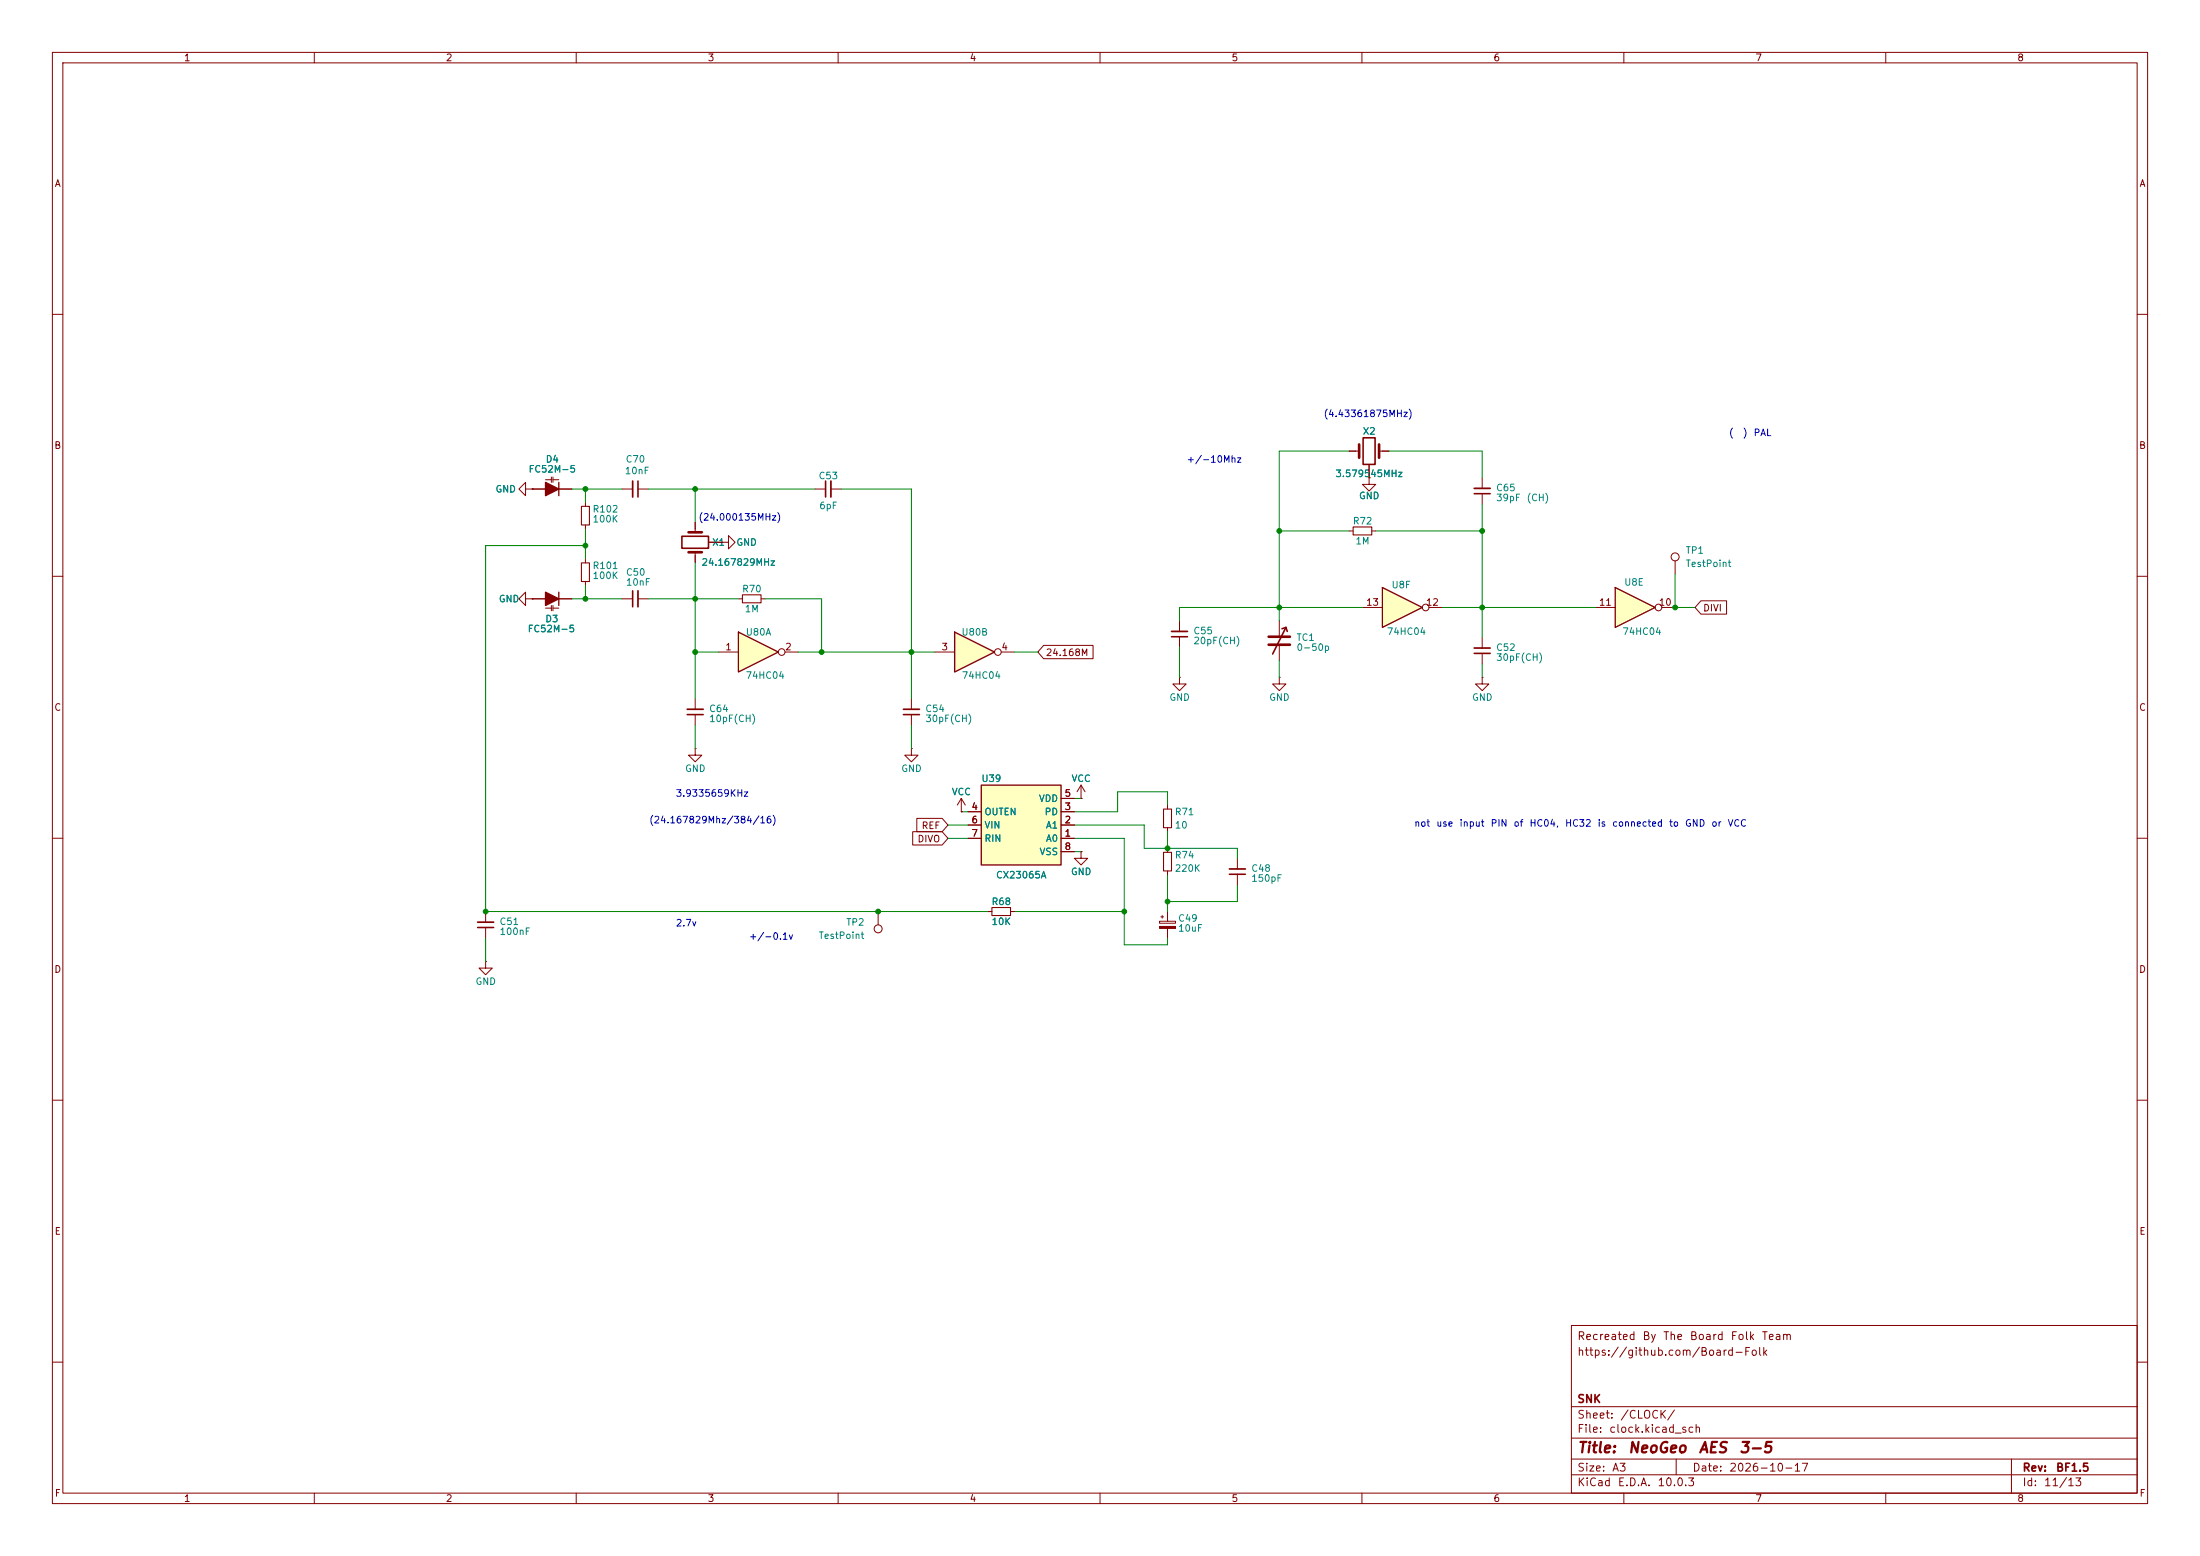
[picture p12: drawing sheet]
<svg xmlns="http://www.w3.org/2000/svg" width="420mm" height="297mm" viewBox="0 0 420 297" stroke-linecap="round" stroke-linejoin="round" font-family="sans-serif">
<g fill="none" stroke="#840000" stroke-width=".19">
<path d="M10 10h400v277h-400zM12 12h396v273h-396zM60 10v2M110 10v2M160 10v2M210 10v2M260 10v2M310 10v2M360 10v2M10 60h2M408 60h2M118.7 93.3h2.1"/>
<path d="M121.8 93.3h2M10 110h2M408 110h2M132.7 133.4v2M132.7 136.4v2M174 133.4v2M174 136.4v2M10 160h2M132.7 142.9v1.2h1.3l-1.3 1.3-1.3-1.3h1.3M132.7 142.9h.1M174 142.9v1.2h1.3l-1.3 1.3-1.3-1.3h1.3M174 142.9h.1"/>
<path d="M183.5 154.9h.1M183.5 152.4l-.7 1.3M183.5 152.4l.8 1.3M183.5 152.4v2.5M408 160h2M92.7 174v2M92.7 177v2.1M221.4 175.8h3v.4h-3zM221.6 175h.5M221.9 174.8v.5M222.9 161.9v.8M222.9 166.2v.8"/>
<path d="M222.9 174v1.8M222.9 177.2v1.9M92.7 183.5v1.3h1.3l-1.3 1.3-1.3-1.3h1.3M92.7 183.5h.1M10 210h2M408 210h2M300 253h108v32h-108zM10 260h2M300 278.5h108M300 274.5h108M300 268.5h108M320 278.5v3"/>
<path d="M384 278.5v6.5M408 260h2M60 285v2M110 285v2M160 285v2M210 285v2M260 285v2M300 281.5h108M310 285v2M360 285v2"/>
</g>
<path d="M222.1 162.7h1.5v3.5h-1.5z" fill="none" stroke="#840000" stroke-width=".2"/>
<path d="M121.8 91.8v3.1M131.2 136.4h3M172.5 136.4h3M91.2 177h3" fill="none" stroke="#840000" stroke-width=".3"/>
<path d="M120.8 91.8v3.1M131.2 135.4h3M172.5 135.4h3M91.2 176h3" fill="none" stroke="#840000" stroke-width=".33"/>
<path d="M221.4 176.8h3v.4h-3z" fill="#840000" stroke="#840000" stroke-width=".19"/>
<path d="M308.4 112.1l7.6 3.9-7.6 3.8z" fill="#ffffc2"/>
<path d="M308.4 112.1l7.6 3.9-7.6 3.8z" fill="none" stroke="#840000" stroke-width=".25"/>
<g fill="none" stroke="#840000" stroke-width=".19">
<path d="M304.5 116h3.9M317.2 116h2.6M319.8 107.1v2.5"/>
<circle cx="316.6" cy="116" r=".63"/>
<circle cx="319.8" cy="106.3" r=".76"/>
</g>
<path d="M263.9 112.1l7.6 3.9-7.6 3.8z" fill="#ffffc2"/>
<path d="M263.9 112.1l7.6 3.9-7.6 3.8z" fill="none" stroke="#840000" stroke-width=".25"/>
<g fill="none" stroke="#840000" stroke-width=".19">
<path d="M257.6 86.1h1.9M261.4 91.2v1.3h1.2l-1.2 1.2-1.3-1.2h1.3M261.4 91.2h.1M261.4 88.6v2.6M263.3 86.1h1.9M283 91.2v2M283 94.2v2.1M257.6 101.3h.7M260.1 116h3.8M261.9 101.3h.7M272.8 116h2.5M283 129.3v1.3h1.2l-1.2 1.2-1.3-1.2h1.3"/>
<path d="M283 129.3h.1M283 121.7v2M283 124.7v2"/>
<circle cx="272.2" cy="116" r=".63"/>
</g>
<path d="M260.2 83.6h2.3v5h-2.3zM281.4 94.2h3.1M281.4 124.7h3.1" fill="none" stroke="#840000" stroke-width=".3"/>
<path d="M281.4 93.2h3.1M281.4 123.7h3.1" fill="none" stroke="#840000" stroke-width=".33"/>
<path d="M258.3 100.6h3.6v1.5h-3.6z" fill="none" stroke="#840000" stroke-width=".2"/>
<path d="M259.5 84.8v2.6M263.3 84.8v2.6" fill="none" stroke="#840000" stroke-width=".51"/>
<path d="M182.2 120.7l7.7 3.8-7.7 3.8z" fill="#ffffc2"/>
<path d="M182.2 120.7l7.7 3.8-7.7 3.8z" fill="none" stroke="#840000" stroke-width=".25"/>
<g fill="none" stroke="#840000" stroke-width=".19">
<path d="M178.4 124.5h3.8M191.1 124.5h2.6M188.6 174h.8M192.9 174h.8"/>
<circle cx="190.5" cy="124.5" r=".63"/>
</g>
<path d="M189.4 173.2h3.5v1.6h-3.5z" fill="none" stroke="#840000" stroke-width=".2"/>
<path d="M187.3 149.9h15.3v15.2h-15.3z" fill="#ffffc2"/>
<path d="M106.7 92.1v2.5M106.7 113v2.6M187.3 149.9h15.3v15.2h-15.3z" fill="none" stroke="#840000" stroke-width=".25"/>
<g fill="none" stroke="#840000" stroke-width=".19">
<path d="M100.3 93.3v-1.2l-1.2 1.2 1.2 1.3v-1.3h1.3M101.6 93.3h.1M101.6 93.3h7.6M104.1 91.6h1.2M105.3 91.1v1M105.6 91.1v1M105.6 91.6h1.1M111.8 95.9v.7M132.7 99.7v1.9M155.6 93.3h2M158.6 93.3h2.1M100.3 114.3v1.3l-1.2-1.3 1.2-1.3v1.3h1.3"/>
<path d="M101.6 114.3h.1M101.6 114.3h7.6M104.1 116.1h1.2M105.3 115.6v1M105.6 116.1h1.1M105.6 115.6v1M111.8 100.2v.8M111.8 106.7v.7M111.8 111v.8M132.7 105.4v1.9M135.3 103.5h2.5M137.8 103.5h1.3v-1.3l1.2 1.3-1.2 1.3v-1.3"/>
<path d="M137.8 103.5h.1M225.2 118.5v2M244.2 118.5v3M225.2 121.5v2.1M244.2 129.3v1.3h1.3l-1.3 1.2-1.2-1.2h1.2M244.2 129.3h.1M244.2 123.1v3M184.8 157.5h2.5M184.8 154.9h2.5M202.6 157.5h2.5M202.6 154.9h2.5M202.6 152.4h2.5"/>
<path d="M206.4 152.4h.1M206.4 149.9l-.8 1.2M206.4 149.9l.7 1.2M206.4 149.9v2.5M167.6 174v2.5M184.8 160h2.5M202.6 160h2.5M202.6 162.6h2.5M206.4 162.6v1.2h1.2l-1.2 1.3-1.3-1.3h1.3M206.4 162.6h.1"/>
<circle cx="167.6" cy="177.3" r=".76"/>
</g>
<g fill="#840000" stroke="#840000" stroke-width=".25">
<path d="M104.1 113l2.6 1.3-2.6 1.3z"/>
<path d="M104.1 92.1l2.6 1.2-2.6 1.3z"/>
</g>
<path d="M111 96.6h1.5v3.6h-1.5zM111 107.4h1.5v3.6h-1.5z" fill="none" stroke="#840000" stroke-width=".2"/>
<path d="M157.6 91.8v3.1M130.2 102.4h5.1v2.2h-5.1zM245.5 119.8l-2.5 5M245.5 119.8l-.8 .2M245.5 119.8l.2 .7M223.6 121.5h3.1" fill="none" stroke="#840000" stroke-width=".3"/>
<path d="M158.6 91.8v3.1M223.6 120.5h3.1" fill="none" stroke="#840000" stroke-width=".33"/>
<path d="M131.4 105.4h2.6M131.4 101.6h2.6M242.2 121.5h4.1M242.2 123.1h4.1" fill="none" stroke="#840000" stroke-width=".51"/>
<path d="M141 120.7l7.6 3.8-7.6 3.8z" fill="#ffffc2"/>
<path d="M141 120.7l7.6 3.8-7.6 3.8z" fill="none" stroke="#840000" stroke-width=".25"/>
<g fill="none" stroke="#840000" stroke-width=".19">
<path d="M101.6 93.3h.1M101.6 93.3h2.5M106.7 93.3h2.5M132.7 99.7v1.3M257.6 86.1h1.2M261.4 91.2h.1M261.4 88.6v2.6M263.9 86.1h1.3M101.6 114.3h.1M101.6 114.3h2.5M106.7 114.3h2.5M118.7 114.3h2.1"/>
<path d="M121.8 114.3h2M132.7 106v1.3M135.3 103.5h2.5M137.8 103.5h.1M141 114.3h.7M145.3 114.3h.7M324.7 114.7h4.9v2.5h-4.9l-1.1-1.2zM137.2 124.5h3.8M149.9 124.5h2.5M199.2 123.2h9.5v2.5h-9.5l-1.1-1.2zM225.2 129.3v1.3h1.2l-1.2 1.2-1.3-1.2h1.3M225.2 129.3h.1"/>
<path d="M174.2 158.7h5.7l1.1 1.3-1.1 1.3h-5.7zM175 156.2h4.9l1.1 1.3-1.1 1.3h-4.9zM183.5 154.9h.1M184.8 157.5h2.5M184.8 154.9h2.5M202.6 157.5h2.5M202.6 154.9h2.5M202.6 152.4h2.5M206.4 152.4h.1M222.9 153.7v.7M222.9 158v.8M184.8 160h2.5"/>
<path d="M188.6 174h.8M192.9 174h.8M202.6 160h2.5M202.6 162.6h2.5M206.4 162.6h.1M236.2 163.8v2.1M236.2 166.9v2"/>
<circle cx="149.2" cy="124.5" r=".63"/>
</g>
<path d="M141.7 113.5h3.6v1.6h-3.6zM222.1 154.4h1.5v3.6h-1.5z" fill="none" stroke="#840000" stroke-width=".2"/>
<path d="M120.8 112.8v3M234.7 166.9h3" fill="none" stroke="#840000" stroke-width=".3"/>
<path d="M121.8 112.8v3M234.7 165.9h3" fill="none" stroke="#840000" stroke-width=".33"/>
<g fill="none" stroke="#008400" stroke-width=".19">
<path d="M109.2 93.3h9.5M111.8 93.3v2.6M123.8 93.3h31.8M132.7 93.3v6.4M160.7 93.3h13.3v40.1M257.6 86.1h-13.4v32.4M265.2 86.1h17.8v5.1M283 96.3v25.4M109.2 114.3h9.5M111.8 104.1h-19.1v69.9h95.9M111.8 101v5.7M111.8 111.8v2.5"/>
<path d="M123.8 114.3h17.2M132.7 107.3v26.1M146 114.3h10.8v10.2M244.2 101.3h13.4M260.1 116h-34.9v2.5M262.6 101.3h20.4M275.3 116h29.2M319.8 109.6v6.4h3.8M132.7 138.4v4.5M132.7 124.5h4.5M152.4 124.5h26M174 138.4v4.5"/>
<path d="M193.7 124.5h4.4M225.2 123.6v5.7M244.2 126.1v3.2M283 126.7v2.6M181 157.5h3.8M183.5 154.9h1.3M205.1 157.5h13.3v4.4h17.8v1.9M205.1 152.4h1.3M222.9 153.7v-2.6h-9.5v3.8h-8.3M222.9 158.8v3.1M92.7 179.1v4.4M181 160h3.8"/>
<path d="M193.7 174h20.9M205.1 160h9.5v20.3h8.3v-1.2M205.1 162.6h1.3M222.9 167v7M236.2 168.9v3.2h-13.3"/>
</g>
<g fill="#008400" stroke="#008400" stroke-width=".19">
<circle cx="214.6" cy="174" r=".46"/>
<circle cx="156.8" cy="124.5" r=".46"/>
<circle cx="174" cy="124.5" r=".46"/>
<circle cx="167.6" cy="174" r=".46"/>
<circle cx="222.9" cy="172.1" r=".46"/>
<circle cx="244.2" cy="116" r=".46"/>
<circle cx="244.2" cy="101.3" r=".46"/>
<circle cx="222.9" cy="161.9" r=".46"/>
<circle cx="132.7" cy="93.3" r=".46"/>
<circle cx="132.7" cy="114.3" r=".46"/>
<circle cx="111.8" cy="93.3" r=".46"/>
<circle cx="111.8" cy="104.1" r=".46"/>
<circle cx="111.8" cy="114.3" r=".46"/>
<circle cx="283" cy="101.3" r=".46"/>
<circle cx="283" cy="116" r=".46"/>
<circle cx="319.8" cy="116" r=".46"/>
<circle cx="132.7" cy="124.5" r=".46"/>
<circle cx="92.7" cy="174" r=".46"/>
</g>
<g font-size="2" fill="#840000">
<text x="301" y="277.8">Title:</text>
<text x="310.7" y="277.8">NeoGeo</text>
<text x="324.1" y="277.8">AES</text>
<text x="331.9" y="277.8">3-5</text>
</g>
<g font-size="1.5" fill="#840000">
<text x="301" y="256.1">Recreated</text>
<text x="313.4" y="256.1">By</text>
<text x="317.4" y="256.1">The</text>
<text x="322.5" y="256.1">Board</text>
<text x="330.3" y="256.1">Folk</text>
<text x="336.2" y="256.1">Team</text>
<text x="301" y="259.1">https://github.com/Board-Folk</text>
<text x="301" y="268.1">SNK</text>
<text x="301" y="273.8">File:</text>
<text x="301" y="271.1">Sheet:</text>
<text x="307.1" y="273.8">clock.kicad_sch</text>
<text x="309.2" y="271.1">/CLOCK/</text>
<text x="301" y="281.2">Size:</text>
<text x="307.6" y="281.2">A3</text>
<text x="323" y="281.2">Date:</text>
<text x="330" y="281.2">2026-10-17</text>
<text x="386" y="281.2">Rev:</text>
<text x="392.4" y="281.2">BF1.5</text>
<text x="301" y="284">KiCad</text>
<text x="308.7" y="284">E.D.A.</text>
<text x="316.3" y="284">10.0.3</text>
<text x="386" y="284">Id:</text>
<text x="390.1" y="284">11/13</text>
</g>
<g font-size="1.3" fill="#840000">
<text x="35" y="12">1</text>
<text x="85" y="12">2</text>
<text x="135" y="12">3</text>
<text x="185" y="12">4</text>
<text x="235" y="12">5</text>
<text x="285" y="12">6</text>
<text x="335" y="12">7</text>
<text x="385" y="12">8</text>
<text x="10.3" y="36">A</text>
<text x="408.3" y="36">A</text>
<text x="10.3" y="86">B</text>
<text x="408.2" y="86">B</text>
<text x="260.7" y="115.9">13</text>
<text x="272.1" y="115.9">12</text>
<text x="305.1" y="115.9">11</text>
<text x="316.6" y="115.9">10</text>
<text x="325" y="117">DIVI</text>
<text x="138.4" y="124.4">1</text>
<text x="149.8" y="124.4">2</text>
<text x="179.6" y="124.4">3</text>
<text x="191.1" y="124.4">4</text>
<text x="199.5" y="125.5">24.168M</text>
<text x="10.3" y="136">C</text>
<text x="408.2" y="136">C</text>
<text x="185.3" y="154.9">4</text>
<text x="203.1" y="154.9">3</text>
<text x="203.1" y="152.4">5</text>
<text x="175" y="161.1">DIVO</text>
<text x="175.8" y="158.5">REF</text>
<text x="185.3" y="157.5">6</text>
<text x="185.3" y="160">7</text>
<text x="203.1" y="160">1</text>
<text x="203.1" y="157.5">2</text>
<text x="203.1" y="162.5">8</text>
<text x="10.3" y="186">D</text>
<text x="408.2" y="186">D</text>
<text x="10.3" y="236">E</text>
<text x="408.3" y="236">E</text>
<text x="10.3" y="286">F</text>
<text x="35" y="287">1</text>
<text x="85" y="287">2</text>
<text x="135" y="287">3</text>
<text x="185" y="287">4</text>
<text x="235" y="287">5</text>
<text x="285" y="287">6</text>
<text x="335" y="287">7</text>
<text x="385" y="287">8</text>
<text x="408.3" y="286">F</text>
</g>
<g font-size="1.3" fill="#0000c2">
<text x="252.6" y="79.9">(4.43361875MHz)</text>
<text x="329.9" y="83.5">(</text>
<text x="332.6" y="83.5">)</text>
<text x="334.7" y="83.5">PAL</text>
<text x="226.4" y="88.6">+/-10Mhz</text>
<text x="133.2" y="99.7">(24.000135MHz)</text>
<text x="128.9" y="152.4">3.9335659KHz</text>
<text x="123.8" y="157.5">(24.167829Mhz/384/16)</text>
<text x="269.9" y="158.1">not</text>
<text x="274.1" y="158.1">use</text>
<text x="278.5" y="158.1">input</text>
<text x="284.5" y="158.1">PIN</text>
<text x="288.8" y="158.1">of</text>
<text x="291.9" y="158.1">HC04,</text>
<text x="298.7" y="158.1">HC32</text>
<text x="304.9" y="158.1">is</text>
<text x="307.7" y="158.1">connected</text>
<text x="318.5" y="158.1">to</text>
<text x="321.6" y="158.1">GND</text>
<text x="326.6" y="158.1">or</text>
<text x="329.7" y="158.1">VCC</text>
<text x="128.9" y="177.1">2.7v</text>
<text x="142.9" y="179.7">+/-0.1v</text>
</g>
<g font-size="1.3" fill="#008484">
<text x="260.1" y="83.3">X2</text>
<text x="104.1" y="88.6">D4</text>
<text x="119.3" y="88.6">C70</text>
<text x="94.5" y="94.3">GND</text>
<text x="100.8" y="90.5">FC52M-5</text>
<text x="119.2" y="90.8">10nF</text>
<text x="156.2" y="91.8">C53</text>
<text x="254.8" y="91.4">3.579545MHz</text>
<text x="259.3" y="95.6">GND</text>
<text x="285.5" y="96">39pF</text>
<text x="285.5" y="94.1">C65</text>
<text x="291.3" y="96">(CH)</text>
<text x="113" y="98.1">R102</text>
<text x="113" y="100">100K</text>
<text x="156.3" y="97.5">6pF</text>
<text x="258.1" y="100.4">R72</text>
<text x="135.8" y="104.5">X1</text>
<text x="140.5" y="104.5">GND</text>
<text x="258.7" y="104.2">1M</text>
<text x="321.7" y="106">TP1</text>
<text x="113" y="108.9">R101</text>
<text x="113" y="110.8">100K</text>
<text x="119.4" y="110.2">C50</text>
<text x="119.4" y="112.1">10nF</text>
<text x="133.8" y="108.3">24.167829MHz</text>
<text x="141.6" y="113.4">R70</text>
<text x="265.5" y="112.6">U8F</text>
<text x="310" y="112.1">U8E</text>
<text x="321.7" y="108.5">TestPoint</text>
<text x="95.1" y="115.3">GND</text>
<text x="104" y="119.1">D3</text>
<text x="142.1" y="117.2">1M</text>
<text x="100.6" y="121">FC52M-5</text>
<text x="142.3" y="121.6">U80A</text>
<text x="183.4" y="121.6">U80B</text>
<text x="227.7" y="123.3">20pF(CH)</text>
<text x="227.7" y="121.4">C55</text>
<text x="247.4" y="122.6">TC1</text>
<text x="247.4" y="124.5">0-50p</text>
<text x="264.7" y="121.5">74HC04</text>
<text x="285.5" y="124.5">C52</text>
<text x="309.6" y="121.5">74HC04</text>
<text x="142.2" y="129.9">74HC04</text>
<text x="183.5" y="129.9">74HC04</text>
<text x="285.5" y="126.4">30pF(CH)</text>
<text x="135.3" y="136.2">C64</text>
<text x="176.5" y="136.2">C54</text>
<text x="223.1" y="134.1">GND</text>
<text x="242.2" y="134.1">GND</text>
<text x="280.9" y="134.1">GND</text>
<text x="135.3" y="138.1">10pF(CH)</text>
<text x="176.5" y="138.1">30pF(CH)</text>
<text x="130.7" y="147.7">GND</text>
<text x="172" y="147.7">GND</text>
<text x="187.3" y="149.6">U39</text>
<text x="204.5" y="149.6">VCC</text>
<text x="181.6" y="152.1">VCC</text>
<text x="187.8" y="155.9">OUTEN</text>
<text x="198.2" y="153.4">VDD</text>
<text x="199.3" y="155.9">PD</text>
<text x="224.2" y="155.9">R71</text>
<text x="187.8" y="158.5">VIN</text>
<text x="187.8" y="161">RIN</text>
<text x="199.6" y="161">A0</text>
<text x="199.6" y="158.5">A1</text>
<text x="224.2" y="158.5">10</text>
<text x="190" y="168">CX23065A</text>
<text x="198.3" y="163.5">VSS</text>
<text x="204.3" y="167.3">GND</text>
<text x="224.2" y="166.7">220K</text>
<text x="224.2" y="164.2">R74</text>
<text x="238.8" y="166.7">C48</text>
<text x="189.2" y="173.1">R68</text>
<text x="238.8" y="168.6">150pF</text>
<text x="95.3" y="178.8">100nF</text>
<text x="95.3" y="176.9">C51</text>
<text x="156.2" y="179.5">TestPoint</text>
<text x="161.4" y="177">TP2</text>
<text x="189.2" y="176.9">10K</text>
<text x="224.8" y="176.2">C49</text>
<text x="224.8" y="178.1">10uF</text>
<text x="90.7" y="188.3">GND</text>
</g>
</svg>
